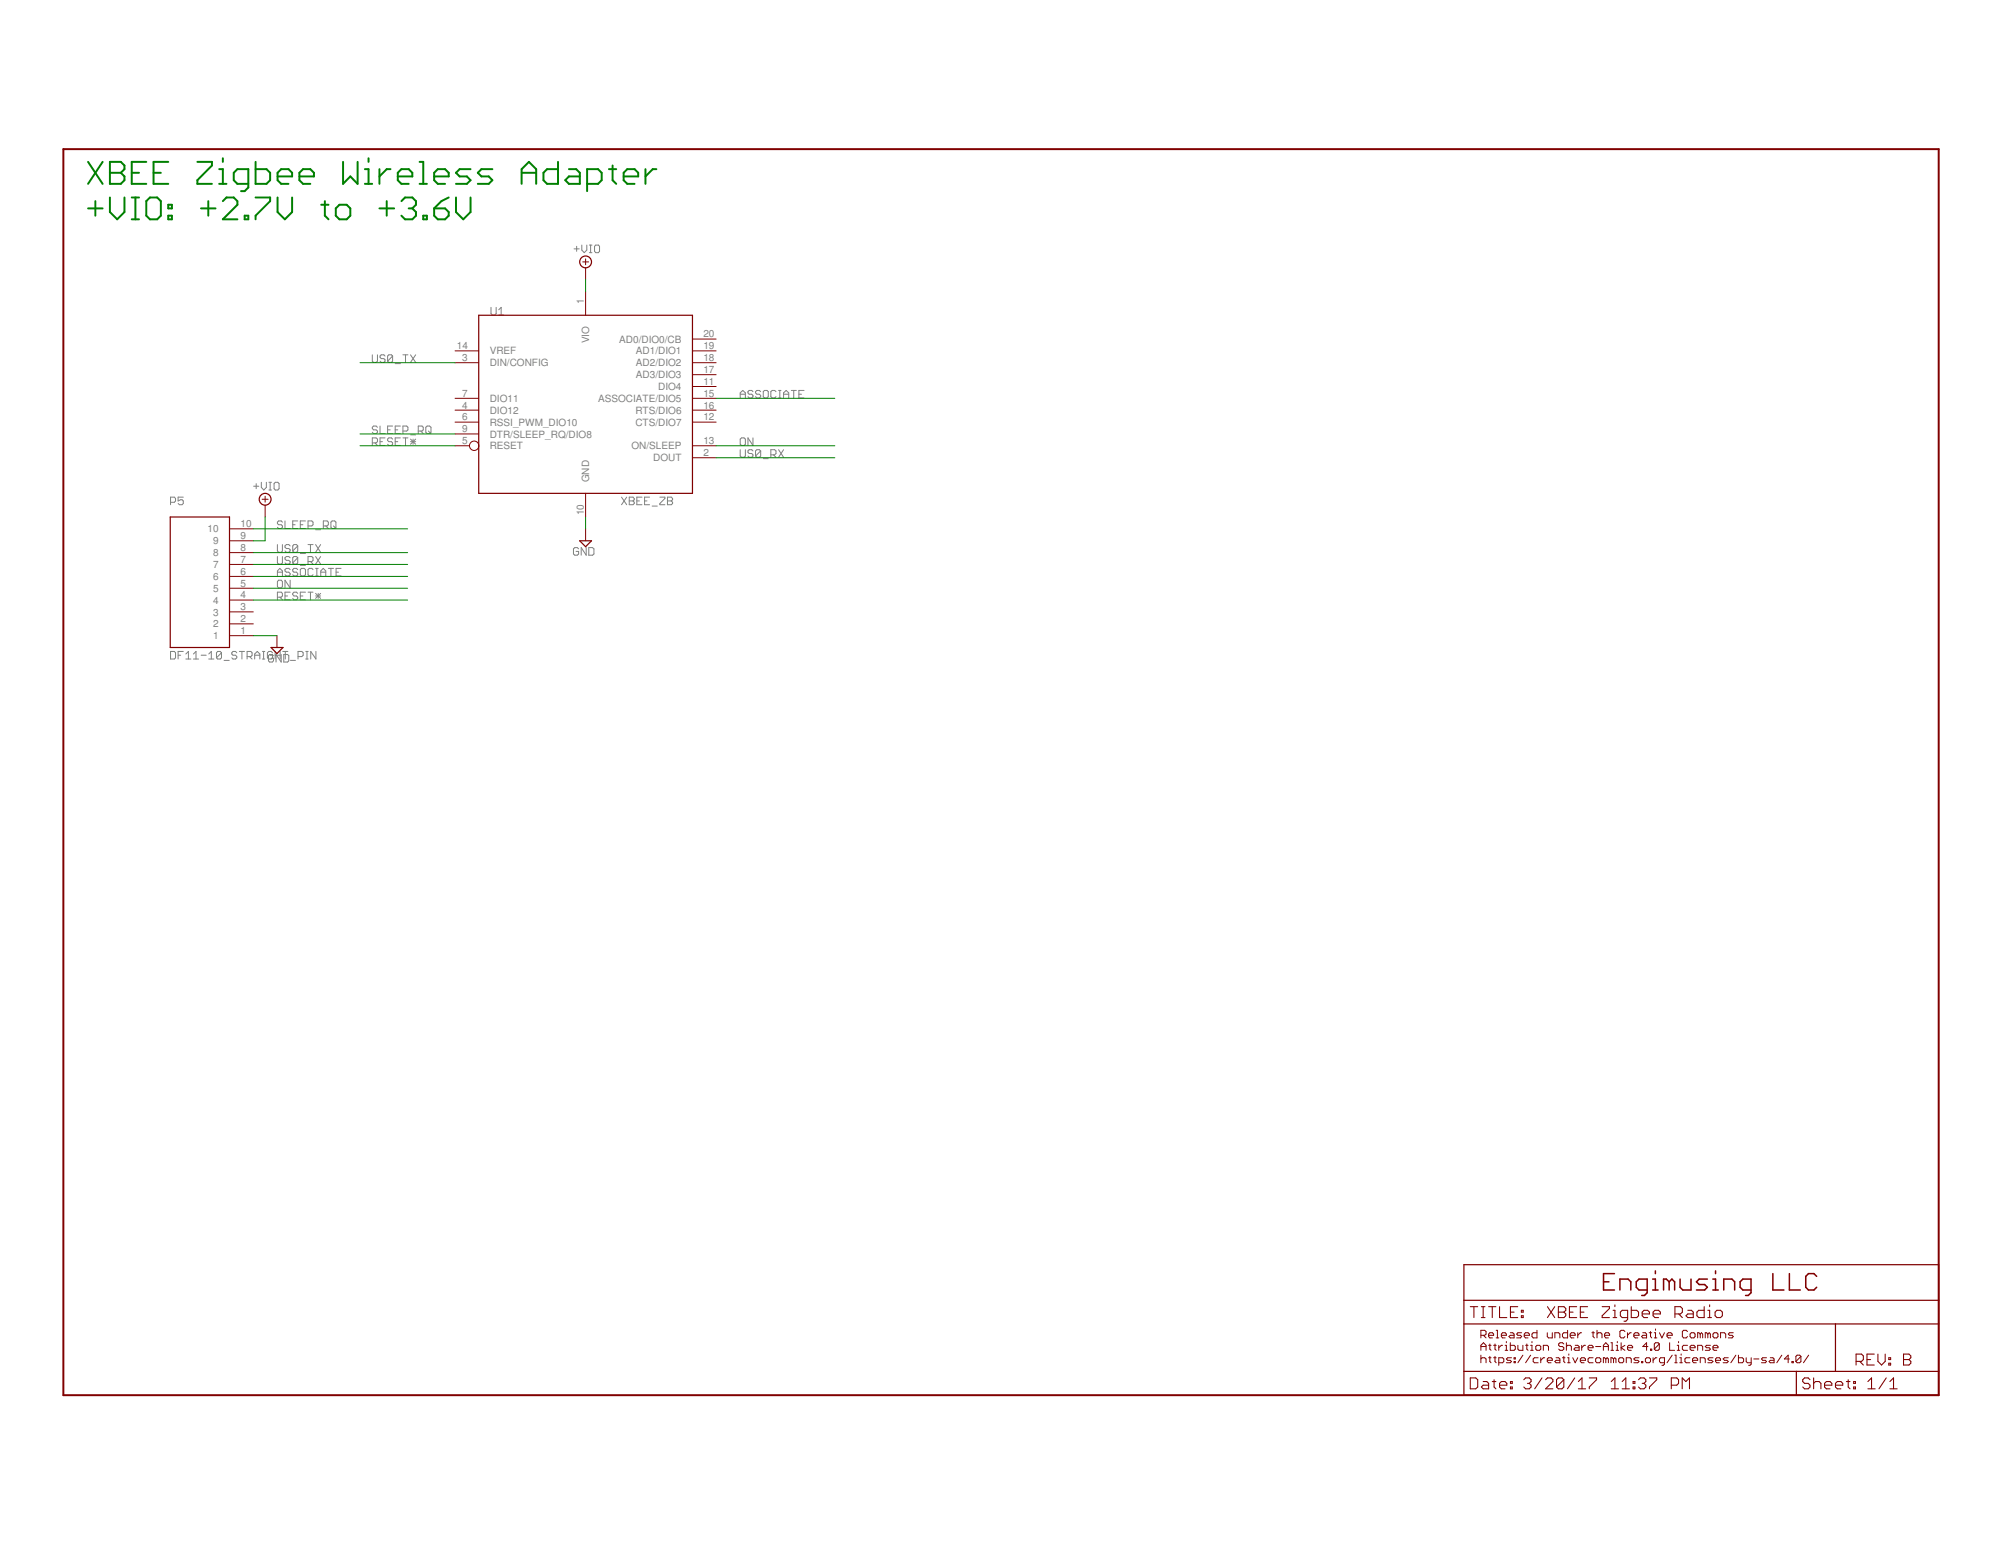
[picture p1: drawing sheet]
<svg xmlns="http://www.w3.org/2000/svg" width="279mm" height="216mm" viewBox="0 0 279 216" stroke-linecap="round" stroke-linejoin="round" font-family="sans-serif">
<g fill="none" stroke="#808080" stroke-width=".14">
<path d="M80.2 34.8h.7M80.5 34.4v.7M81.2 34.2v.7l.4 .4 .3-.4v-.7M82.3 35.3h.4M82.3 34.2h.4M82.5 34.2v1.1M83 34.4l.2-.2h.3l.2 .2v.7l-.2 .2h-.3l-.2-.2zM52 49.6v.8l.2 .2h.3l.2-.2v-.8M52.7 59.7l-.2-.2h-.3l-.2 .2v.1l.2 .2h.3l.2 .2v.2l-.2 .2h-.3l-.2-.2M53.1 59.5v1.1h.7M53.8 49.7l-.2-.1h-.4l-.1 .1v.2l.1 .2h.4l.2 .1v.2l-.2 .2h-.4l-.1-.2M54.8 49.7v.7l-.1 .2h-.4l-.2-.2"/>
<path d="M54.8 59.5h-.7v1.1h.7M54.8 49.7l-.1-.1h-.4l-.2 .1v.7M54.8 49.7l-.7 .7M55.2 50.8h.7M55.9 59.5h-.7v1.1h.7M56.3 49.6h.7M56.6 49.6v1M57.3 49.6l.7 1M58 49.6l-.7 1M59.5 59.7l.1-.2h.4l.2 .2v.7l-.2 .2h-.4l-.1-.2zM68.6 42.9v.9l.1 .2h.4l.2-.2v-.9M69.6 44h.7"/>
<path d="M69.6 43.3l.4-.4v1.1M103.4 55.6v-.7l.3-.4 .4 .4v.7M103.4 55.1h.7M105.1 54.7l-.1-.2h-.4l-.2 .2v.2l.2 .2h.4l.1 .1v.2l-.1 .2h-.4l-.2-.2M106.2 54.7l-.2-.2h-.3l-.2 .2v.2l.2 .2h.3l.2 .1v.2l-.2 .2h-.3l-.2-.2M106.7 54.5h.4l.2 .2v.7l-.2 .2h-.4l-.1-.2v-.7zM108.4 54.7l-.2-.2h-.4l-.2 .2v.7l.2 .2h.4l.2-.2M108.7 54.5h.4M108.7 55.6h.4M108.9 54.5v1.1M109.4 55.1h.7M109.4 55.6v-.7l.4-.4 .3 .4v.7"/>
<path d="M110.5 54.5h.7M110.8 54.5v1.1M111.5 55.1h.4M112.3 54.5h-.8v1.1h.8M23.8 70.1h.5l.2-.1v-.4l-.2-.2h-.5v1.1M25.6 69.4h-.7v.6l.5-.2 .2 .2v.3l-.2 .2h-.3l-.2-.2M35.4 67.9h.7M35.8 67.5v.7M36.5 67.4v.7l.3 .3 .4-.3v-.7M37.5 68.4h.4M37.5 67.4h.4M37.7 67.4v1"/>
<path d="M38.4 67.4h.4l.2 .1v.7l-.2 .2h-.4l-.1-.2v-.7zM38.7 76.1v.8l.2 .2h.4l.1-.2v-.8M38.7 77.7v.9l.2 .2h.4l.1-.2v-.9M38.7 79.9h.7M39.4 72.9l-.1-.2h-.4l-.2 .2v.2l.2 .2h.4l.1 .1v.2l-.1 .2h-.4l-.2-.2M39.8 72.7v1.1h.7M40.5 76.2l-.2-.1h-.3l-.2 .1v.2l.2 .2h.3l.2 .2v.1l-.2 .2h-.3l-.2-.2M40.5 79.5l-.2-.1h-.3l-.2 .1v.2l.2 .2h.3l.2 .2v.2l-.2 .1h-.3l-.2-.1M40.5 77.9l-.2-.2h-.3l-.2 .2v.2l.2 .2h.3l.2 .1v.2l-.2 .2h-.3l-.2-.2M40.9 73.3h.3M41.6 79.5l-.2-.1h-.4l-.1 .1v.2l.1 .2h.4l.2 .2v.2l-.2 .1h-.4l-.1-.1M41.6 72.7h-.7v1.1h.7"/>
<path d="M41.6 76.2l-.2-.1h-.4l-.1 .1v.7M41.6 77.9l-.2-.2h-.4l-.1 .2v.7M41.6 76.2v.7l-.2 .2h-.4l-.1-.2M41.6 77.9v.7l-.2 .2h-.4l-.1-.2M41.6 77.9l-.7 .7M41.6 76.2l-.7 .7M41.9 73.3h.4M41.9 79h.8M41.9 77.3h.8M42.1 79.4h.4l.2 .1v.8l-.2 .1h-.4l-.2-.1v-.8zM42.7 72.7h-.8v1.1h.8M43 73.4h.5l.2-.1v-.4l-.2-.2h-.5v1.1"/>
<path d="M43 78.4h.5l.2-.1v-.4l-.2-.2h-.5v1.1M43 76.1h.7M43.3 76.1v1M43.3 78.4l.4 .4M43.7 79.5l-.2-.1h-.3l-.2 .1v.8l.2 .1h.3l.2-.1M44.1 79.4h.3M44.1 74h.7M44.1 77.7l.7 1.1M44.1 76.1l.7 1M44.2 79.4v1M44.8 77.7l-.7 1.1M44.8 76.1l-.7 1"/>
<path d="M44.8 79.9h.7M45.1 73.4h.6l.1-.1v-.4l-.1-.2h-.6v1.1M45.5 73.4l.3 .4M45.8 79.4h.8M46.2 79.4v1M46.4 72.7h.3l.2 .2v.7l-.2 .2h-.3l-.2-.2v-.7zM46.6 73.4l.3 .4M46.9 79.9h.4M47.6 79.4h-.7v1h.7M52 61.8h.5l.2-.1v-.4l-.2-.1h-.5v1M52.3 61.8l.4 .4M53.1 61.7h.3"/>
<path d="M53.8 61.2h-.7v1h.7M54.1 60h.4M54.8 61.3l-.1-.1h-.4l-.2 .1v.2l.2 .2h.4l.1 .1v.2l-.1 .2h-.4l-.2-.2M55.2 60h.3M55.2 61.7h.3M55.9 61.2h-.7v1h.7M56.3 60.2h.5l.2-.2v-.3l-.2-.2h-.5v1.1M56.3 61.2h.7M56.6 61.2v1M57.3 60.7h.7M57.3 61.7h.7M57.3 61.3l.7 .7"/>
<path d="M57.7 61.3v.7M58 61.3l-.7 .7M58.4 60.2h.5l.2-.2v-.3l-.2-.2h-.5v1.1M58.8 60.2l.3 .4M59.8 60.2l.4 .4M80.8 76.6l-.2-.1h-.3l-.2 .1v.8l.2 .1h.3l.2-.1v-.4h-.4M81.9 76.5v1l-.7-1v1M82.2 76.5h.5l.2 .1v.8l-.2 .1h-.5zM86.8 69.4l.7 1.1M87.5 69.4l-.7 1.1M87.9 69.4h.5l.2 .2v.2l-.2 .2 .2 .1v.2l-.2 .2h-.5zM87.9 70h.5"/>
<path d="M88.9 70h.4M89.6 69.4h-.7v1.1h.7M90 70h.3M90.7 69.4h-.7v1.1h.7M91.1 70.7h.7M92.1 69.4h.7v.2l-.7 .7v.2h.7M93.2 69.4h.5l.2 .2v.2l-.2 .2 .2 .1v.2l-.2 .2h-.5zM93.2 70h.5M103.4 61.3l.1-.1h.4l.2 .1v.7l-.2 .2h-.4l-.1-.2zM103.4 62.8v.9l.1 .2h.4l.2-.2v-.9M105.1 61.2v1l-.7-1v1M105.1 63l-.1-.2h-.4l-.2 .2v.2l.2 .1h.4l.1 .2v.2l-.1 .2h-.4l-.2-.2"/>
<path d="M106.2 63l-.2-.2h-.3l-.2 .2v.7M106.2 63v.7l-.2 .2h-.3l-.2-.2M106.2 63l-.7 .7M106.6 64.1h.7M107.6 63.5h.6l.2-.2v-.3l-.2-.2h-.6v1.1M108 63.5l.4 .4M108.7 62.8l.7 1.1M109.4 62.8l-.7 1.1M23.8 91h.5l.2 .2v.7l-.2 .1h-.5zM24.9 91.5h.3M25.6 91h-.7v1M26 92h.6"/>
<path d="M26 91.3l.3-.3v1M27 92h.7M27 91.3l.4-.3v1M28.1 91.5h.7M29.1 92h.8M29.1 91.3l.4-.3v1M30.9 91.2v.7l-.1 .1h-.4l-.2-.1M30.9 91.2l-.1-.2h-.4l-.2 .2v.7M30.9 91.2l-.7 .7M31.3 92.2h.7M33.1 91.2l-.2-.2h-.4l-.1 .2v.1l.1 .2h.4l.2 .2v.2l-.2 .1h-.4l-.1-.1M33.4 91h.7"/>
<path d="M33.8 91v1M34.5 91.7h.5l.2-.2v-.3l-.2-.2h-.5v1M34.8 91.7l.4 .3M35.6 91.5h.7M35.6 92v-.7l.3-.3 .4 .3v.7M36.6 92h.4M36.6 91h.4M36.8 91v1M38.1 91.2l-.2-.2h-.4l-.2 .2v.7l.2 .1h.4l.2-.1v-.4h-.4M38.2 91.6l-.2-.2h-.3l-.2 .2v.7l.2 .2h.3l.2-.2v-.4h-.4M38.4 91.5h.7M38.4 91v1"/>
<path d="M38.7 80.4v-.7l.4-.3 .3 .3v.7M38.7 83.4h.6l.1-.2v-.3l-.1-.2h-.6v1.1M38.9 81h.4l.1 .2v.7l-.1 .2h-.4l-.2-.2v-.7zM39.1 83.4l.3 .4M39.1 91v1M39.3 91.4v1.1l-.8-1.1v1.1M39.5 91h.7M39.6 91.4h.6l.1 .2v.7l-.1 .2h-.6zM39.8 83.2h.4M39.8 91v1M40.5 81v1.1l-.7-1.1v1.1M40.5 82.7h-.7v1.1h.7"/>
<path d="M40.6 92.2h.7M41.6 82.9l-.2-.2h-.4l-.1 .2v.1l.1 .2h.4l.2 .2v.2l-.2 .2h-.4l-.1-.2M41.6 91.7h.5l.2-.2v-.3l-.2-.2h-.5v1M41.9 83.2h.4M42.7 82.7h-.8v1.1h.8M42.7 92h.3M42.7 91h.3M42.9 91v1M43 82.7h.7M43.3 82.7v1.1M44.1 80.4h.3M44.1 83.2h.7"/>
<path d="M44.1 82.9l.7 .7M44.1 91v1l-.7-1v1M44.4 82.9v.7M44.8 82.9l-.7 .7M44.8 80.4v-.7l.3-.3 .4 .3v.7"/>
</g>
<path d="M8.8 20.8h261.9v174h-261.9z" fill="none" stroke="#800000" stroke-width=".28"/>
<g fill="none" stroke="#800000" stroke-width=".17">
<path d="M66.8 44h29.9v24.9h-29.9zM23.8 72.2h8.2v18.2h-8.2zM80.9 75.5h1.7l-.8 .8zM37.8 90.4h1.7l-.8 .9zM204.4 176.6h66.3v18.2h-66.3zM204.4 184.9h66.3M204.4 191.5h66.3M204.4 181.6h66.3M250.8 191.5v3.3M256.3 184.9v6.6"/>
<circle cx="81.8" cy="36.6" r=".83"/>
<circle cx="37" cy="69.7" r=".83"/>
</g>
<g fill="none" stroke="#800000" stroke-width=".14">
<path d="M81.4 36.6h.8M81.8 36.2v.8M81.8 37.4v1.7M63.5 49h3.3M63.5 50.7h3.3M63.5 55.6h3.3M63.5 58.9h3.3M63.5 57.3h3.3M81.8 40.7v3.3M96.7 47.3h3.3M96.7 49h3.3M96.7 50.7h3.3"/>
<path d="M96.7 52.3h3.3M96.7 55.6h3.3M96.7 58.9h3.3M96.7 54h3.3M96.7 57.3h3.3M32 78.8h3.4M32 77.2h3.4M32 75.5h3.4M32 73.9h3.4M36.6 69.7h.8M37 69.3v.8M37 70.5v1.7"/>
<path d="M63.5 60.6h3.3M63.5 62.3h2.1M81.8 68.9v3.3M81.8 73.9v1.6M96.7 63.9h3.3M96.7 62.3h3.3M32 88.8h3.4M32 87.1h3.4M32 85.4h3.4M32 83.8h3.4M32 82.1h3.4M32 80.5h3.4"/>
<path d="M38.7 88.8v1.6M206.8 186.5h.5l.2-.2v-.4l-.2-.1h-.5v1M206.8 188.6v-.7l.3-.4 .4 .4v.7M206.8 189.3v1M206.8 189.8l.1-.2h.4l.2 .2v.5M206.8 188h.7M207.1 186.5l.4 .3M207.9 186.5h.7v-.2l-.2-.2h-.4l-.1 .2v.3l.1 .2h.4M207.9 187.9h.3M207.9 189.6h.3M208 187.7v.7l.2 .2M208 189.4v.7l.2 .2"/>
<path d="M208.6 187.9h.3M208.6 189.6h.3M208.7 187.7v.7l.2 .2M208.7 189.4v.7l.2 .2M208.9 185.8h.2v1M208.9 186.8h.4M209.3 187.9v.7M209.3 190.3h.5l.2-.2v-.3l-.2-.2h-.5v1.1M209.6 186.5h.7v-.2l-.1-.2h-.4l-.2 .2v.3l.2 .2h.4M209.8 187.9h-.2l-.3 .3M210.2 187.9h.1v.7M210.2 188.6h.3"/>
<path d="M210.3 187.3v.2M210.9 186.1h.3l.2 .2v.5h-.5l-.2-.2 .2-.1h.5M210.9 187.5v1.1h.5l.2-.2v-.4l-.2-.1h-.5M211.1 189.6h-.6l-.2 .2 .2 .2h.4l.2 .1-.2 .2h-.6M211.4 189.6h.2v.2h-.2zM211.4 190.1h.2v.2h-.2zM211.9 187.9v.5l.2 .2h.5v-.7M212.5 186.1h-.6l-.1 .2 .1 .2h.4l.2 .1-.2 .2h-.5M212.6 189.3l-.7 1M212.8 186.5h.8v-.2l-.2-.2h-.4l-.2 .2v.3l.2 .2h.4M213 187.9h.4M213.2 187.7v.7l.2 .2"/>
<path d="M213.7 187.9h.2v.7M213.7 188.6h.4M213.7 189.3l-.7 1M213.9 187.3v.2M214.6 185.8v1h-.5l-.2-.2v-.3l.2-.2h.5M214.6 187.9h.4l.1 .1v.4l-.1 .2h-.4l-.2-.2v-.4zM214.8 189.6h-.6l-.1 .2v.3l.1 .2h.6M215.1 189.6v.7M215.5 188.6v-.7h.5l.2 .1v.6M215.7 189.6h-.2l-.4 .4M216 186.1v.5l.2 .2h.5v-.7M216 190h.7v-.2l-.1-.2h-.4l-.2 .2v.3l.2 .2h.4"/>
<path d="M217.1 186.8v-.7h.5l.2 .2v.5M217.3 189.6h.3l.2 .2v.5h-.5l-.2-.2 .2-.1h.5M218.2 189.6h.3M218.4 187.7l-.2-.2h-.4l-.2 .2v.2l.2 .1h.4l.2 .2v.2l-.2 .2h-.4l-.2-.2M218.4 189.4v.7l.1 .2M218.7 188l.2-.1h.3l.2 .1v.6M218.7 187.5v1.1M218.9 185.8v1h-.5l-.2-.2v-.3l.2-.2h.5M218.9 189.6h.2v.7M218.9 190.3h.3M219.1 189.1v.2M219.2 186.5h.7v-.2l-.1-.2h-.4l-.2 .2v.3l.2 .2h.4"/>
<path d="M219.6 189.6l.3 .7 .4-.7M219.9 187.9h.4l.2 .1v.6h-.6l-.1-.2 .1-.2h.6M220.3 186.1v.7M220.7 190h.7v-.2l-.2-.2h-.3l-.2 .2v.3l.2 .2h.3M220.8 186.1h-.1l-.4 .4M220.9 187.9v.7M221.4 187.9h-.2l-.3 .3M221.7 188.2h.7v-.2l-.1-.1h-.4l-.2 .1v.4l.2 .2h.4M222.3 186.1h.3M222.4 185.9v.7l.2 .2M222.4 189.6h-.5l-.2 .2v.3l.2 .2h.5M222.8 188h.7"/>
<path d="M223 189.6h.3l.2 .2v.3l-.2 .2h-.3l-.2-.2v-.3zM223 186.3l.2-.2h.3l.2 .2v.5M223 185.8v1M223.9 188h.7M223.9 188.6v-.7l.3-.4 .4 .4v.7M224 186.5h.7v-.2l-.1-.2h-.4l-.2 .2v.3l.2 .2h.4M224.2 189.8l-.2-.2h-.1v.7M224.2 189.8l.2-.2 .2 .2v.5M224.2 189.8v.5M224.9 188.6h.4M224.9 187.5h.2v1.1M225.3 189.8l-.2-.2h-.2v.7"/>
<path d="M225.3 189.8v.5M225.3 189.8l.2-.2 .1 .2v.5M225.7 187.9h.1v.7M225.7 188.6h.3M225.8 187.3v.2M226.2 189.6h.3l.2 .2v.3l-.2 .2h-.3l-.2-.2v-.3zM226.4 187.5v1.1M226.9 185.9l-.2-.1h-.3l-.2 .1v.7l.2 .2h.3l.2-.2M226.9 187.9l-.5 .3 .5 .4M227.1 190.3v-.7h.5l.2 .2v.5M227.2 186.1v.7M227.2 188.2h.8v-.2l-.2-.1h-.4l-.2 .1v.4l.2 .2h.4"/>
<path d="M227.8 186.1h-.2l-.4 .4M228.1 186.5h.8v-.2l-.2-.2h-.4l-.2 .2v.3l.2 .2h.4M228.9 189.6h-.6l-.2 .2 .2 .2h.4l.2 .1-.2 .2h-.6M229.2 190.1h.2v.2h-.2zM229.4 186.1h.3l.2 .2v.5h-.5l-.2-.2 .2-.1h.5M229.7 189.8l.2-.2h.4l.2 .2v.3l-.2 .2h-.4l-.2-.2zM230.1 188h-.7l.5-.5v1.1M230.3 186.1h.3M230.5 185.9v.7l.1 .2M230.5 188.4h.1v.2h-.1zM230.8 189.6v.7M231 186.8h.4"/>
<path d="M231 186.1h.2v.7M231.2 185.6v.2M231.4 189.6h-.2l-.4 .4M231.7 187.7v.7l-.2 .2h-.3l-.2-.2M231.7 187.7l-.2-.2h-.3l-.2 .2v.7M231.7 187.7l-.7 .7M231.7 186.1l.4 .7 .3-.7M232.4 190.3h-.5l-.2-.2v-.3l.2-.2h.5v.9l-.2 .2h-.1M232.8 186.5h.7v-.2l-.2-.2h-.3l-.2 .2v.3l.2 .2h.3M233.1 187.5v1.1h.7M233.5 189.3l-.7 1M233.8 190.3h.4"/>
<path d="M233.8 189.3h.2v1M234.2 187.9h.2v.7M234.2 188.6h.3M234.4 187.3v.2M234.5 189.6h.2v.7M234.5 190.3h.4M234.7 189.1v.2M235.6 185.9l-.2-.1h-.3l-.2 .1v.7l.2 .2h.3l.2-.2M235.6 187.9h-.5l-.2 .1v.4l.2 .2h.5M236 189.6h-.6l-.1 .2v.3l.1 .2h.6M236 188.2h.7v-.2l-.2-.1h-.3l-.2 .1v.4l.2 .2h.3M236.2 186.1h.3l.2 .2v.3l-.2 .2h-.3l-.2-.2v-.3z"/>
<path d="M236.3 190h.7v-.2l-.1-.2h-.4l-.2 .2v.3l.2 .2h.4M237 188.6v-.7h.6l.1 .1v.6M237.4 186.3l-.2-.2h-.2v.7M237.4 186.3v.5M237.4 190.3v-.7h.5l.2 .2v.5M237.4 186.3l.2-.2 .1 .2v.5M238.5 186.3l-.2-.2h-.2v.7M238.5 186.3v.5M238.5 186.3l.2-.2 .1 .2v.5M238.8 187.9h-.5l-.2 .1 .2 .2h.4l.1 .2-.1 .2h-.6M239.2 188.2h.7v-.2l-.2-.1h-.3l-.2 .1v.4l.2 .2h.3M239.2 189.6h-.5l-.2 .2 .2 .2h.3l.2 .1-.2 .2h-.5"/>
<path d="M239.4 186.1h.3l.2 .2v.3l-.2 .2h-.3l-.2-.2v-.3zM239.5 190h.7v-.2l-.1-.2h-.4l-.2 .2v.3l.2 .2h.4M240.2 186.8v-.7h.6l.2 .2v.5M241.3 189.6h-.5l-.2 .2 .2 .2h.3l.2 .1-.2 .2h-.5M242 186.1h-.5l-.2 .2 .2 .2h.4l.1 .1-.1 .2h-.6M242.4 189.3l-.7 1M242.7 189.3v1h.6l.2-.2v-.3l-.2-.2h-.6M243.8 189.6v.5l.2 .2h.5M244.5 189.6v.9l-.2 .2h-.1M244.9 189.8h.7M246.7 189.6h-.6l-.1 .2 .1 .2h.4l.2 .1-.2 .2h-.5M247.2 189.6h.3l.2 .2v.5h-.5l-.2-.2 .2-.1h.5"/>
<path d="M248.8 189.3l-.7 1M249.9 189.8h-.7l.5-.5v1M250.2 190.1h.2v.2h-.2zM251.5 189.4v.7l-.2 .2h-.4l-.1-.2M251.5 189.4l-.2-.1h-.4l-.1 .1v.7M251.5 189.4l-.7 .7M252.5 189.3l-.7 1"/>
<circle cx="66.2" cy="62.3" r=".66"/>
</g>
<g fill="none" stroke="#800000" stroke-width=".15">
<path d="M205.3 192.4h.8l.2 .3v1l-.2 .3h-.8zM205.3 182.5h1M205.8 182.5v1.5M206.8 182.5h.5M206.8 184h.5M207.1 192.9h.5l.3 .3v.8h-.8l-.3-.3 .3-.3h.8M207.1 182.5v1.5M207.9 182.5h1M208.4 192.9h.5M208.4 182.5v1.5M208.6 192.7v1l.3 .3M209.4 193.4h1v-.2l-.3-.3h-.5l-.2 .3v.5l.2 .3h.5"/>
<path d="M209.4 182.5v1.5h1M210.9 193.7h.3v.3h-.3zM210.9 192.9h.3v.3h-.3zM210.9 183.2h.5M211.9 182.5h-1v1.5h1M212.4 183.7h.3v.3h-.3zM212.4 183h.3v.2h-.3zM212.8 192.7l.2-.3h.5l.3 .3v.2l-.3 .3M213.3 193.2h.2M213.5 193.2l.3 .2v.3l-.3 .3h-.5l-.2-.3M215.3 192.4l-1 1.6M215.8 192.7l.3-.3h.5l.2 .3v.2l-1 1.1h1"/>
<path d="M216.1 182.5l1 1.5M217.1 182.5l-1 1.5M217.6 182.5h.8l.2 .2v.3l-.2 .2 .2 .3v.2l-.2 .3h-.8zM217.6 183.2h.8M218.4 192.7v1l-.3 .3h-.5l-.3-.3M218.4 192.7l-.3-.3h-.5l-.3 .3v1M218.4 192.7l-1.1 1M219.1 183.2h.5M219.9 192.4l-1 1.6M220.2 182.5h-1.1v1.5h1.1M220.4 194h1M220.4 192.9l.5-.5v1.6"/>
<path d="M220.7 183.2h.5M221.7 182.5h-1v1.5h1M221.9 192.4h1v.3l-1 1v.3M223.7 182.5h1v.2l-1 1v.3h1M225 194h1M225 192.9l.5-.5v1.6M225.2 183h.3v1M225.2 184h.5M225.5 182.2v.3M226.5 194h1M226.5 192.9l.5-.5v1.6M227.3 184h-.8l-.2-.3v-.5l.2-.2h.8v1.3l-.3 .2h-.2"/>
<path d="M227.8 182.5v1.5h.7l.3-.3v-.5l-.3-.2h-.7M228 193.7h.3v.3h-.3zM228 192.9h.3v.3h-.3zM228.8 192.7l.2-.3h.6l.2 .3v.2l-.2 .3M229.3 193.2h.3M229.3 183.5h1v-.3l-.2-.2h-.5l-.3 .2v.5l.3 .3h.5M229.6 193.2l.2 .2v.3l-.2 .3h-.6l-.2-.3M230.3 192.4h1v.3l-1 1v.3M230.8 183.5h1v-.3l-.2-.2h-.5l-.3 .2v.5l.3 .3h.5M233.4 193.4h.7l.3-.2v-.5l-.3-.3h-.7v1.6M233.9 183.5h.8l.2-.3v-.5l-.2-.2h-.8v1.5M234.4 183.5l.5 .5"/>
<path d="M234.9 194v-1.6l.5 .5 .5-.5v1.6M235.7 183h.5l.2 .2v.8h-.7l-.3-.3 .3-.2h.7M238 182.5v1.5h-.8l-.3-.3v-.5l.3-.2h.8M238.5 184h.5M238.5 183h.2v1M238.7 182.2v.3M239.5 183.2l.2-.2h.5l.3 .2v.5l-.3 .3h-.5l-.2-.3zM252.7 192.7l-.2-.3h-.5l-.3 .3v.2l.3 .3h.5l.2 .2v.3l-.2 .3h-.5l-.3-.3M253.2 193.2l.3-.3h.5l.3 .3v.8M253.2 192.4v1.6M254.8 193.4h1v-.2l-.3-.3h-.5l-.2 .3v.5l.2 .3h.5M256.3 193.4h1v-.2l-.3-.3h-.5l-.2 .3v.5l.2 .3h.5"/>
<path d="M257.8 192.9h.5M258.1 192.7v1l.2 .3M258.8 193.7h.3v.3h-.3zM258.8 192.9h.3v.3h-.3zM259.2 190.1h.7l.3-.2v-.5l-.3-.3h-.7v1.5M259.7 190.1l.5 .5M260.7 189.9h.5M260.8 194h1M260.8 192.9l.5-.5v1.6M261.7 189.1h-1v1.5h1M262.2 189.1v1l.5 .5 .5-.5v-1M263.4 192.4l-1 1.6"/>
<path d="M263.7 190.4h.3v.2h-.3zM263.7 189.6h.3v.3h-.3zM263.9 194h1M263.9 192.9l.5-.5v1.6M265.8 189.1h.8l.2 .3v.2l-.2 .3 .2 .2v.3l-.2 .2h-.8zM265.8 189.9h.8"/>
</g>
<g fill="none" stroke="#800000" stroke-width=".21">
<path d="M223.9 179h.8M225.4 177.9h-1.5v2.2h1.5M230.8 178.6h.3v1.5M231.1 177.5v.4M233.1 179l-.4-.4h-.4v1.5M233.1 179v1.1M233.1 179l.3-.4 .4 .4v1.1M234.6 178.6v1.2l.4 .3h1.1v-1.5M238.4 178.6h-1.1l-.4 .4 .4 .4h.7l.4 .4-.4 .3h-1.1M239.2 178.6h.3v1.5M239.5 177.5v.4M247.5 177.9v2.2h1.6"/>
<path d="M249.9 177.9v2.2h1.5M253.7 178.2l-.4-.3h-.8l-.4 .3v1.6l.4 .3h.8l.4-.3M226.2 180.1v-1.5h1.1l.4 .4v1.1M230 180.1h-1.1l-.4-.3v-.8l.4-.4h1.1v1.9l-.4 .4h-.4M230.8 180.1h.7M239.2 180.1h.7M240.7 180.1v-1.5h1.1l.4 .4v1.1M244.5 180.1h-1.1l-.4-.3v-.8l.4-.4h1.1v1.9l-.4 .4h-.4"/>
</g>
<g fill="none" stroke="#008000" stroke-width=".28">
<path d="M12.3 22.6l2 3.1M12.3 29.1h2M13.3 28.1v2M14.3 22.6l-2 3.1M15.3 22.6h1.6l.5 .5v.5l-.5 .5 .5 .5v.6l-.5 .5h-1.6zM15.3 27.6v2l1.1 1 1-1v-2M15.3 24.1h1.6M18.4 24.1h1M18.4 30.6h1M18.4 27.6h1M18.9 27.6v3M20.4 22.6h-2v3.1h2"/>
<path d="M20.4 28.1l.5-.5h1l.6 .5v2l-.6 .5h-1l-.5-.5zM21.4 24.1h1.1M23.5 22.6h-2.1v3.1h2.1M23.5 28.6h.5v.5h-.5zM23.5 30.1h.5v.5h-.5zM27.6 22.6h2v.5l-2 2.1v.5h2M28.1 29.1h2M29.1 28.1v2M30.6 25.7h1M30.6 23.6h.5v2.1M31.1 22.1v.5M31.1 28.1l.5-.5h1l.5 .5v.5l-2 2h2"/>
<path d="M34.2 30.1h.5v.5h-.5zM34.7 25.7h-1.6l-.5-.5v-1.1l.5-.5h1.6v2.6l-.5 .5h-.5M35.7 22.6v3.1h1.5l.5-.5v-1.1l-.5-.5h-1.5M35.7 27.6h2v.5l-2 2v.5M38.8 24.6h2v-.5l-.5-.5h-1l-.5 .5v1.1l.5 .5h1M38.8 27.6v2l1 1 1-1v-2M41.8 24.6h2v-.5l-.5-.5h-1l-.5 .5v1.1l.5 .5h1M44.9 28.6h1M45.4 28.1v2l.5 .5M46.9 29.1l.5-.5h1l.5 .5v1l-.5 .5h-1l-.5-.5zM47.9 22.6v3.1l1-1.1 1 1.1v-3.1M50.9 25.7h1.1"/>
<path d="M50.9 23.6h.6v2.1M51.5 22.1v.5M53 23.6v2.1M53 29.1h2M54 28.1v2M54.5 23.6h-.5l-1 1M55.5 24.6h2.1v-.5l-.5-.5h-1.1l-.5 .5v1.1l.5 .5h1.1M56 28.1l.6-.5h1l.5 .5v.5l-.5 .5M57.1 29.1h.5M57.6 29.1l.5 .5v.5l-.5 .5h-1l-.6-.5M58.6 22.6h.5v3.1M58.6 25.7h1"/>
<path d="M59.1 30.1h.5v.5h-.5zM60.6 24.6h2.1v-.5l-.6-.5h-1l-.5 .5v1.1l.5 .5h1M60.6 29.1h1.5l.6 .5v.5l-.6 .5h-1l-.5-.5zM62.7 27.6l-1.1 .5-1 1M63.7 27.6v2l1 1 1-1v-2M65.7 23.6h-1.5l-.5 .5 .5 .5h1l.5 .6-.5 .5h-1.5M68.7 23.6h-1.5l-.5 .5 .5 .5h1l.5 .6-.5 .5h-1.5M72.8 24.1h2.1M72.8 25.7v-2.1l1.1-1 1 1v2.1M77.9 22.6v3.1h-1.5l-.5-.5v-1.1l.5-.5h1.5M79.4 23.6h1.1l.5 .5v1.6h-1.6l-.5-.5 .5-.6h1.6M82 25.7h1.5l.5-.5v-1.1l-.5-.5h-1.5v3.1"/>
<path d="M85 23.6h1M85.5 23.1v2.1l.5 .5M87.1 24.6h2v-.5l-.5-.5h-1l-.5 .5v1.1l.5 .5h1M90.1 23.6v2.1M91.7 23.6h-.6l-1 1"/>
</g>
<g fill="none" stroke="#008000" stroke-width=".14">
<path d="M81.8 39.1v1.6M50.3 50.7h13.2M100 55.6h16.6M35.4 73.9h21.5M35.4 78.8h21.5M35.4 77.2h21.5M37 72.2v3.3h-1.6M50.3 60.6h13.2M50.3 62.3h13.2M81.8 72.2v1.7M100 62.3h16.6M100 63.9h16.6"/>
<path d="M35.4 88.8h3.3M35.4 80.5h21.5M35.4 82.1h21.5M35.4 83.8h21.5"/>
</g>
<g font-size="1.4" fill="#808080">
<text x="81.5" y="42.5" transform="rotate(-90 81.5 42.5)">1</text>
<text x="82.3" y="48" transform="rotate(-90 82.3 48)">VIO</text>
<text x="86.5" y="47.8">AD0/DIO0/CB</text>
<text x="98.2" y="47.1">20</text>
<text x="63.8" y="48.8">14</text>
<text x="64.5" y="50.4">3</text>
<text x="68.4" y="51.2">DIN/CONFIG</text>
<text x="68.4" y="49.5">VREF</text>
<text x="88.8" y="49.5">AD1/DIO1</text>
<text x="88.8" y="51.2">AD2/DIO2</text>
<text x="88.8" y="52.8">AD3/DIO3</text>
<text x="98.2" y="48.8">19</text>
<text x="98.2" y="50.4">18</text>
<text x="98.2" y="52.1">17</text>
<text x="98.2" y="53.7">11</text>
<text x="64.5" y="55.4">7</text>
<text x="64.5" y="57.1">4</text>
<text x="64.5" y="58.7">6</text>
<text x="68.4" y="56.1">DIO11</text>
<text x="68.4" y="57.8">DIO12</text>
<text x="68.4" y="59.4">RSSI_PWM_DIO10</text>
<text x="83.5" y="56.1">ASSOCIATE/DIO5</text>
<text x="88.7" y="59.4">CTS/DIO7</text>
<text x="88.7" y="57.8">RTS/DIO6</text>
<text x="91.9" y="54.5">DIO4</text>
<text x="98.2" y="55.4">15</text>
<text x="98.2" y="58.7">12</text>
<text x="98.2" y="57.1">16</text>
<text x="64.5" y="60.4">9</text>
<text x="64.5" y="62">5</text>
<text x="68.4" y="61.1">DTR/SLEEP_RQ/DIO8</text>
<text x="68.4" y="62.8">RESET</text>
<text x="88.2" y="62.8">ON/SLEEP</text>
<text x="91.2" y="64.4">DOUT</text>
<text x="98.2" y="63.7">2</text>
<text x="98.2" y="62">13</text>
<text x="81.5" y="72" transform="rotate(-90 81.5 72)">10</text>
<text x="82.3" y="67.4" transform="rotate(-90 82.3 67.4)">GND</text>
<text x="29" y="74.4">10</text>
<text x="29.7" y="77.7">8</text>
<text x="29.7" y="76">9</text>
<text x="33.6" y="76.9">8</text>
<text x="33.6" y="75.3">9</text>
<text x="33.6" y="73.6">10</text>
<text x="29.7" y="82.6">5</text>
<text x="29.7" y="81">6</text>
<text x="29.7" y="79.3">7</text>
<text x="33.6" y="83.6">4</text>
<text x="33.6" y="81.9">5</text>
<text x="33.6" y="80.3">6</text>
<text x="33.6" y="78.6">7</text>
<text x="29.7" y="89.3">1</text>
<text x="29.7" y="87.6">2</text>
<text x="29.7" y="86">3</text>
<text x="29.7" y="84.3">4</text>
<text x="33.6" y="88.5">1</text>
<text x="33.6" y="86.9">2</text>
<text x="33.6" y="85.2">3</text>
</g>
</svg>
